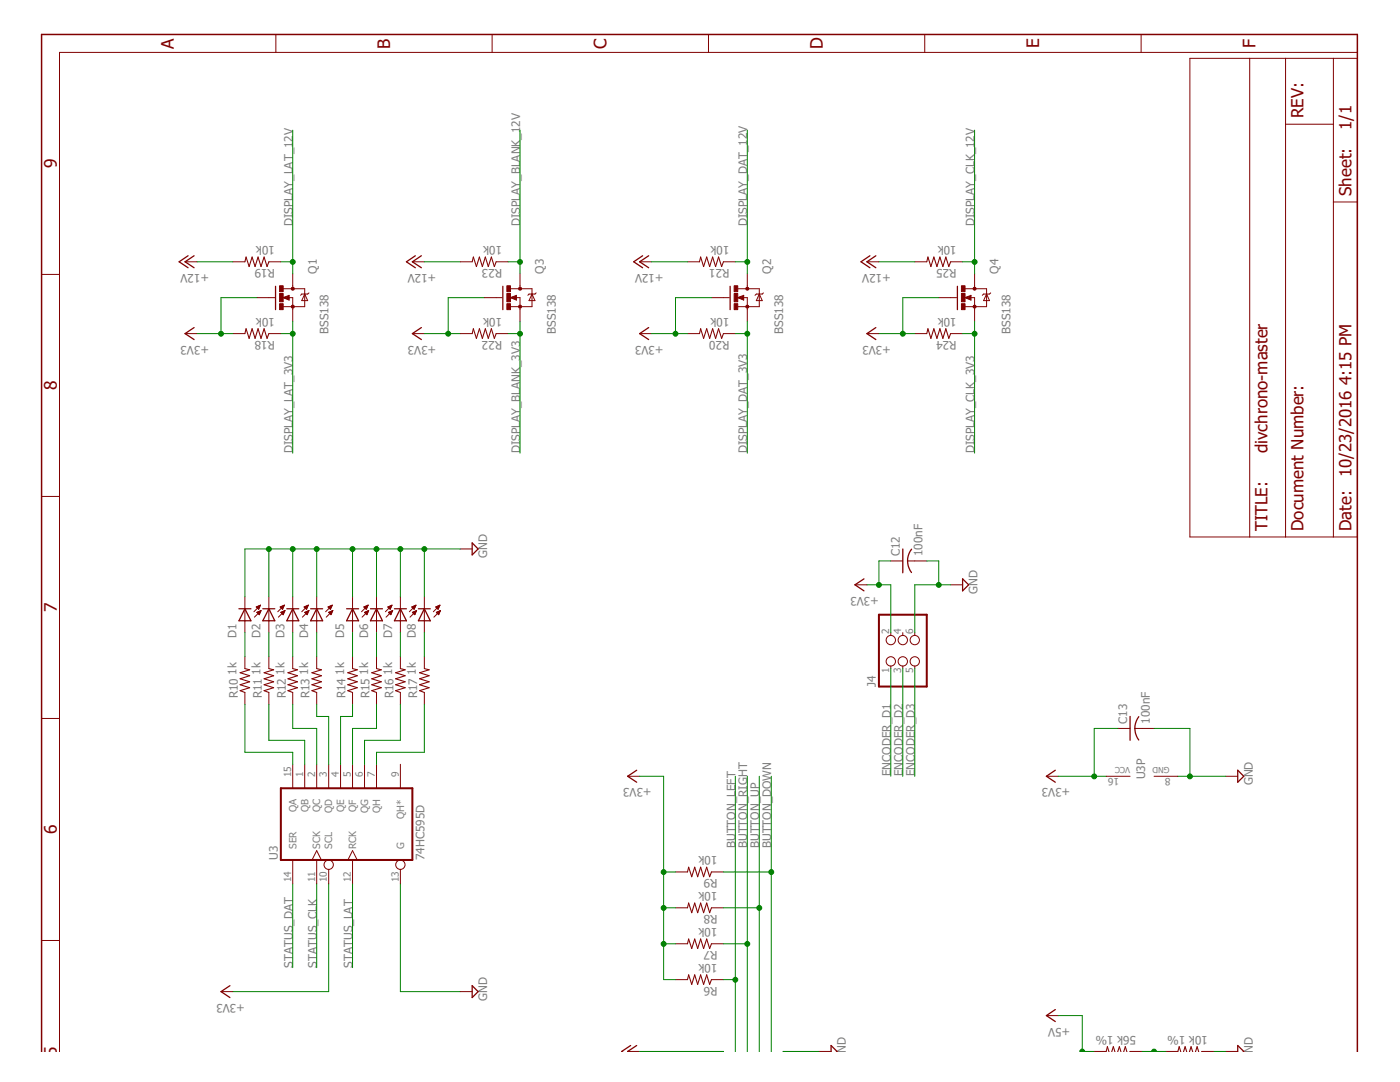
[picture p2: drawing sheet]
<svg xmlns="http://www.w3.org/2000/svg" width="279mm" height="216mm" viewBox="0 0 279 216" stroke-linecap="round" stroke-linejoin="round" font-family="sans-serif">
<path d="M57.6 59.2l-.9 .2 .9 .2v-.2h-.2M103 59.2l-.9 .2 .9 .2v-.2h-.3M148.3 59.2l-.8 .2 .8 .2v-.2h-.2M193.7 59.2l-.9 .2 .9 .2v-.2h-.3M8.3 210v-203.1h262.6v203.1" fill="none" stroke="#800000" stroke-width=".3"/>
<g fill="none" stroke="#800000" stroke-width=".2">
<path d="M55.1 6.9v3.6M98.2 6.9v3.6M141.4 6.9v3.6M184.6 6.9v3.6M227.7 6.9v3.6M237.5 11.6h33.4v95.5h-33.4zM249.4 11.6v95.5M256.6 11.6v95.5M266.1 11.6v95.5M270.9 10.5h-259v199.5M256.6 24.8h9.5M8.3 54.8h3.6"/>
<path d="M36.9 52.2h2.4M46.5 52.2h2.4M51.3 59.4h3.5M53.7 52.2h2.3M56.5 59.4l1.2-.5v1zM56.5 57.6h4.3v3.6h-4.3M57.6 59.4h.8v4.8M58.4 54.6v3M60.8 58.7l.6 1.3h-1.2zM61.7 58.4l-.3 .3h-1.2l-.2 .2M82.3 52.2h2.4M91.8 52.2h2.4"/>
<path d="M96.6 59.4h3.6M99 52.2h2.4M101.9 59.4l1.2-.5v1zM101.9 57.6h4.3v3.6h-4.3M103 59.4h.8v4.8M103.8 54.6v3M106.2 58.7l.6 1.3h-1.2zM107 58.4l-.2 .3h-1.2l-.3 .2M127.7 52.2h2.3M137.2 52.2h2.4M142 59.4h3.6M144.4 52.2h2.3"/>
<path d="M147.2 59.4l1.2-.5v1zM147.3 57.6h4.2v3.6h-4.3M148.3 59.4h.8v4.8M149.1 54.6v3M151.5 58.7l.6 1.3h-1.2zM152.4 58.4l-.3 .3h-1.2l-.2 .2M173 52.2h2.4M182.6 52.2h2.4M187.3 59.4h3.6M189.7 52.2h2.4M192.6 59.4l1.2-.5v1zM192.6 57.6h4.3v3.6h-4.3"/>
<path d="M193.7 59.4h.8v4.8M194.5 54.6v3M196.9 58.7l.6 1.3h-1.2zM197.7 58.4l-.2 .3h-1.2l-.3 .2M266.1 40.3h4.8M36.9 66.6h2.4M46.5 66.6h2.4M53.7 66.6h2.3M82.3 66.6h2.4M91.8 66.6h2.4M99 66.6h2.4M127.7 66.6h2.3"/>
<path d="M137.2 66.6h2.4M144.4 66.6h2.3M173 66.6h2.4M182.6 66.6h2.4M189.7 66.6h2.4M8.3 99.1h3.6M48.9 119.1v7.1M53.7 119.1v7.1M58.4 119.1v7.1M63.2 119.1v7.1M70.4 119.1v7.1M75.1 119.1v7.1"/>
<path d="M79.9 119.1v7.1M84.7 119.1v7.1M91.8 109.5h2.4M170.6 116.7h2.4M177.8 111.9h2.4M181.1 111.9h3.9M189.7 116.7h2.4M48.9 131v2.4M48.9 138.2v2.4M51.2 121.1h.1M51.3 122.2h.1M51.3 121.1v.1"/>
<path d="M51.4 121v.3M51.4 122.1v.2M51.5 121v.5M51.5 122.1v.3M51.6 120.9v.7M51.6 122v.5M51.7 120.9v.5M51.7 122v.6M51.8 120.8v.3M51.8 121.9v.6M51.9 120.8v.1M51.9 121.9v.3"/>
<path d="M52 120.8l-1.3 1.3M52 120.8l-.4 .8-.5-.5M52 120.8l-.9 .3M52 121.9v.1M52.1 121.8l-1.3 1.3M52.1 121.8l-.3 .9-.5-.5M52.1 121.8l-.8 .4M53.7 131v2.4M53.7 138.2v2.4M55.9 121.1l.5 .5M55.9 121.1h.1M56 122.2l.5 .5"/>
<path d="M56 121.1v.1M56 122.2h.1M56.2 121v.4M56.2 122.1v.2M56.3 120.9v.6M56.3 122.1v.3M56.4 120.9v.7M56.4 122v.5M56.5 120.9v.4M56.5 122v.7M56.6 120.8v.3M56.6 121.9v.5"/>
<path d="M56.7 120.8h.1M56.7 121.9v.3M56.7 120.8l-1.3 1.3M56.7 120.8l-.3 .8M56.7 120.8l-.8 .3M56.8 121.8v.1M56.9 121.8l-1.3 1.3M56.9 121.8l-.4 .9M56.9 121.8l-.9 .4M58.4 131v2.4M58.4 138.2v2.4M60.7 121.1l.8-.3-.3 .8z"/>
<path d="M60.7 121.1v.1M60.9 121.1v.2M60.9 122.2h.1M61 121v.4M61 122.1v.2M61.1 120.9v.6M61.1 122.1v.3M61.2 120.9v.7M61.2 122v.6M61.3 120.9v.4M61.3 122v.6M61.4 120.8v.2"/>
<path d="M61.4 121.9v.5M61.5 120.8l-1.3 1.3M61.5 120.8h.1M61.5 121.9v.2M61.6 121.8v.1M61.7 121.8l-1.4 1.3M61.7 121.8l-.4 .9M61.7 121.8l-.9 .4 .5 .5M63.2 131v2.4M63.2 138.2v2.4M65.5 121.1l.8-.3-.3 .8zM65.5 121.1v.1"/>
<path d="M65.6 122.2l.8-.4-.3 .9zM65.6 121v.3M65.6 122.2h.1M65.8 121v.4M65.8 122.1v.3M65.9 120.9v.6M65.9 122.1v.4M66 120.9v.6M66 122v.6M66.1 120.8v.4M66.1 122v.6M66.2 120.8v.2"/>
<path d="M66.2 121.9v.4M66.3 120.8l-1.3 1.3M66.3 121.9v.2M66.4 121.8l-1.3 1.3M70.4 131v2.4M70.4 138.2v2.4M72.7 121.1v.1M72.8 121.1v.2M72.8 122.2h.1M72.9 121v.4M72.9 122.1v.2M73 120.9v.6"/>
<path d="M73 122.1v.3M73.1 120.9v.7M73.1 122v.6M73.2 120.9v.4M73.2 122v.7M73.3 120.8v.3M73.3 121.9v.5M73.4 120.8h.1M73.4 121.9v.2M73.5 120.8l-1.3 1.3M73.5 120.8l-.4 .8-.5-.5M73.5 120.8l-.9 .3"/>
<path d="M73.6 121.8v.1M73.6 121.8l-1.3 1.3M73.6 121.8l-.4 .9M73.6 121.8l-.9 .4 .5 .5M75.1 131v2.4M75.1 138.2v2.4M77.4 121.1l.8-.3-.3 .8zM77.5 121.1v.1M77.5 122.2l.9-.4-.4 .9zM77.6 121v.3M77.6 122.2h.1M77.7 121v.4"/>
<path d="M77.7 122.1v.2M77.8 120.9v.6M77.8 122.1v.4M77.9 120.9v.6M77.9 122v.6M78 120.8v.5M78 122v.6M78.1 120.8v.2M78.1 121.9v.5M78.2 120.8l-1.3 1.3M78.3 121.9v.2M78.4 121.8l-1.4 1.3"/>
<path d="M78.4 121.8h.1M79.9 131v2.4M79.9 138.2v2.4M82.2 121.1l.8-.3-.3 .8zM82.3 121.1v.1M82.3 122.2l.8-.4-.3 .9zM82.4 121v.3M82.4 122.2v.1M82.5 121v.4M82.5 122.1v.3M82.6 120.9v.6M82.6 122.1v.4"/>
<path d="M82.7 120.9v.6M82.7 122v.6M82.8 120.8v.4M82.8 122v.6M82.9 120.8v.2M82.9 121.9v.4M83 120.8l-1.3 1.3M83 121.9v.1M83.1 121.8l-1.3 1.3M84.7 131v2.4M84.7 138.2v2.4M87 121.1l.8-.3-.4 .8z"/>
<path d="M87.1 121.1v.1M87.1 122.2l.8-.4-.4 .9zM87.2 121v.3M87.2 122.2v.1M87.3 121v.4M87.3 122.1v.3M87.4 120.9v.6M87.4 122v.5M87.5 120.9v.5M87.5 122v.6M87.6 120.8v.4M87.6 122v.5"/>
<path d="M87.7 120.8v.1M87.7 121.9v.4M87.8 120.8l-1.3 1.3M87.8 121.9v.1M87.9 121.8l-1.3 1.3M177.8 126.2v.6M177.8 132.9v.5M180.2 126.2v.6M180.2 132.9v.5M182.6 126.2v.6M182.6 132.9v.5M8.3 143.4h3.6"/>
<path d="M58.4 152.5v4.8M60.8 152.5v4.8M63.2 152.5v4.8M65.6 152.5v4.8M68 152.5v4.8M70.4 152.5v4.8M72.7 152.5v4.8M75.1 152.5v4.8M79.9 152.5v4.8M125.3 154.9h2.4M208.8 154.9h2.4M220.8 154.9h4.7"/>
<path d="M223.1 145.4h2.4M226.5 145.4h3.8M230.3 154.9h4.8M244.6 154.9h2.4M58.4 171.6v4.8M62.3 171.6l.9-1.9 .9 1.9M63.2 171.6v4.8M65.6 173.5v2.9M69.4 171.6l1-1.9 .9 1.9M70.4 171.6v4.8M79.9 173.5v2.9M134.8 174h2.4"/>
<path d="M142 174h2.4M8.3 187.7h3.6M44.1 197.9h2.4M91.8 197.9h2.4M134.8 195.5h2.4M134.8 188.3h2.4M134.8 181.1h2.4M142 195.5h2.4M142 188.3h2.4M142 181.1h2.4M125.3 209.8h2.4M163.5 209.8h2.4"/>
<path d="M208.8 202.6h2.4M218.4 209.8h2.4M225.5 209.8h2.4M232.7 209.8h2.4M239.9 209.8h2.4M244.6 209.8h2.4"/>
<circle cx="177.8" cy="127.7" r=".93"/>
<circle cx="177.8" cy="132" r=".93"/>
<circle cx="180.2" cy="132" r=".93"/>
<circle cx="180.2" cy="127.7" r=".93"/>
<circle cx="182.6" cy="132" r=".93"/>
<circle cx="182.6" cy="127.7" r=".93"/>
<circle cx="65.6" cy="172.6" r=".93"/>
<circle cx="79.9" cy="172.6" r=".93"/>
</g>
<g fill="none" stroke="#800000" stroke-width=".21">
<path d="M48.9 52.2l.2-.9 .6 1.9 .6-1.9 .6 1.9 .6-1.9 .6 1.9 .6-1.9 .6 1.9 .4-1M94.2 52.2l.3-.9 .6 1.9 .6-1.9 .6 1.9 .6-1.9 .6 1.9 .6-1.9 .6 1.9 .3-1M139.6 52.2l.2-.9 .6 1.9 .6-1.9 .6 1.9 .6-1.9 .6 1.9 .6-1.9 .6 1.9 .4-1M185 52.2l.2-.9 .6 1.9 .6-1.9 .6 1.9 .6-1.9 .6 1.9 .6-1.9 .6 1.9 .3-1M48.9 66.6l.2-1 .6 1.9 .6-1.9 .6 1.9 .6-1.9 .6 1.9 .6-1.9 .6 1.9 .4-.9M94.2 66.6l.3-1 .6 1.9 .6-1.9 .6 1.9 .6-1.9 .6 1.9 .6-1.9 .6 1.9 .3-.9M139.6 66.6l.2-1 .6 1.9 .6-1.9 .6 1.9 .6-1.9 .6 1.9 .6-1.9 .6 1.9 .4-.9M185 66.6l.2-1 .6 1.9 .6-1.9 .6 1.9 .6-1.9 .6 1.9 .6-1.9 .6 1.9 .3-.9M48.9 133.4l.9 .2-1.9 .6 1.9 .6-1.9 .6 1.9 .6-1.9 .6 1.9 .6-1.9 .6 1 .4M53.7 133.4l.9 .2-1.9 .6 1.9 .6-1.9 .6 1.9 .6-1.9 .6 1.9 .6-1.9 .6 1 .4M58.4 133.4l1 .2-1.9 .6 1.9 .6-1.9 .6 1.9 .6-1.9 .6 1.9 .6-1.9 .6 .9 .4M63.2 133.4l1 .2-1.9 .6 1.9 .6-1.9 .6 1.9 .6-1.9 .6 1.9 .6-1.9 .6 .9 .4"/>
<path d="M70.4 133.4l.9 .2-1.9 .6 1.9 .6-1.9 .6 1.9 .6-1.9 .6 1.9 .6-1.9 .6 1 .4M75.1 133.4l1 .2-1.9 .6 1.9 .6-1.9 .6 1.9 .6-1.9 .6 1.9 .6-1.9 .6 .9 .4M79.9 133.4l1 .2-1.9 .6 1.9 .6-1.9 .6 1.9 .6-1.9 .6 1.9 .6-1.9 .6 .9 .4M84.7 133.4l.9 .2-1.9 .6 1.9 .6-1.9 .6 1.9 .6-1.9 .6 1.9 .6-1.9 .6 1 .4M137.2 174l.2-1 .6 1.9 .6-1.9 .6 1.9 .6-1.9 .6 1.9 .6-1.9 .6 1.9 .4-.9M137.2 195.5l.2-1 .6 1.9 .6-1.9 .6 1.9 .6-1.9 .6 1.9 .6-1.9 .6 1.9 .4-.9M137.2 188.3l.2-.9 .6 1.9 .6-1.9 .6 1.9 .6-1.9 .6 1.9 .6-1.9 .6 1.9 .4-1M137.2 181.1l.2-.9 .6 1.9 .6-1.9 .6 1.9 .6-1.9 .6 1.9 .6-1.9 .6 1.9 .4-1M220.8 209.8l.2-.9 .3 1.1M221.8 210l.4-1.1 .3 1.1M223 210l.4-1.1 .3 1.1M224.2 210l.4-1.1 .3 1.1"/>
<path d="M225.5 209.8v.2M235.1 209.8l.2-.9 .4 1.1M236.2 210l.3-1.1 .4 1.1M237.4 210l.3-1.1 .4 1.1M238.6 210l.3-1.1 .4 1.1M239.9 209.8l-.1 .2"/>
</g>
<g fill="none" stroke="#800000" stroke-width=".25">
<path d="M37.5 51l-1.7 1.2 1.7 1.2M38.7 51l-1.8 1.2 1.8 1.2M55 57.1v4.7M82.9 51l-1.8 1.2 1.8 1.2M84.1 51l-1.8 1.2 1.8 1.2M100.4 57.1v4.7M128.2 51l-1.7 1.2 1.7 1.2M129.5 51l-1.8 1.2 1.8 1.2M145.7 57.1v4.7M173.6 51l-1.8 1.2 1.8 1.2M174.8 51l-1.8 1.2 1.8 1.2M191.1 57.1v4.7"/>
<path d="M38.7 65.4l-1.8 1.2 1.8 1.2M84.1 65.4l-1.8 1.2 1.8 1.2M129.5 65.4l-1.8 1.2 1.8 1.2M174.8 65.4l-1.8 1.2 1.8 1.2M94.2 108.3l1.2 1.2-1.2 1.2zM172.4 115.5l-1.8 1.2 1.8 1.2M180.2 109.5v4.8M181.9 109.6a3.8 3.8 0 0 0 0 4.6M192.1 115.5l1.2 1.2-1.2 1.2zM47.7 121.5h2.4M48.9 121.5l1.2 2.4h-2.4zM52.5 121.5h2.3"/>
<path d="M53.7 121.5l1.1 2.4h-2.3zM57.2 121.5h2.4M58.4 121.5l1.2 2.4h-2.4zM62 121.5h2.4M63.2 121.5l1.2 2.4h-2.4zM69.2 121.5h2.4M70.4 121.5l1.2 2.4h-2.4zM73.9 121.5h2.4M75.1 121.5l1.2 2.4h-2.4zM78.7 121.5h2.4M79.9 121.5l1.2 2.4h-2.4zM83.5 121.5h2.4"/>
<path d="M84.7 121.5l1.2 2.4h-2.4zM127.1 153.7l-1.8 1.2 1.8 1.2M210.6 153.7l-1.8 1.2 1.8 1.2M225.5 143v4.7M227.3 143a3.9 3.9 0 0 0 0 4.7M247 153.7l1.2 1.2-1.2 1.2zM45.9 196.7l-1.8 1.2 1.8 1.2M94.2 196.7l1.2 1.2-1.2 1.2zM125.9 208.6l-1.8 1.2 .2 .2M127.1 208.6l-1.8 1.2 .2 .2M165.9 210v-1.4l1.1 1.2-.1 .2M210.6 201.4l-1.8 1.2 1.8 1.2"/>
<path d="M247 210v-1.4l1.2 1.2-.1 .2"/>
</g>
<path d="M175.4 122.7h9.6v14.3h-9.6zM56 157.3h26.3v14.3h-26.3z" fill="none" stroke="#800000" stroke-width=".4"/>
<g fill="#800000" stroke="#800000" stroke-width=".2">
<path d="M148.9 61h.5l.1 .2-.1 .2h-.5l-.1-.2z" fill-rule="evenodd"/>
<path d="M148.9 57.4h.5l.1 .2-.1 .2h-.5l-.1-.2z" fill-rule="evenodd"/>
<path d="M194.3 61h.4l.1 .2-.1 .2h-.4l-.1-.2z" fill-rule="evenodd"/>
<path d="M194.3 57.4h.4l.1 .2-.1 .2h-.4l-.1-.2z" fill-rule="evenodd"/>
<circle cx="58.4" cy="61.2" r=".31"/>
<circle cx="58.4" cy="57.6" r=".31"/>
<circle cx="103.8" cy="61.2" r=".31"/>
<circle cx="103.8" cy="57.6" r=".31"/>
</g>
<g fill="#800000" stroke="#800000" stroke-width=".2">
<path d="M55.8 60.6h.7v1.2h-.7z"/>
<path d="M55.8 57h.7v1.2h-.7z"/>
<path d="M55.8 58.6h.7v1.6h-.7z"/>
<path d="M146.5 60.6h.7v1.2h-.7z"/>
<path d="M146.5 57h.7v1.2h-.7z"/>
<path d="M146.5 58.6h.7v1.6h-.7z"/>
<path d="M101.2 60.6h.7v1.2h-.7z"/>
<path d="M101.2 57h.7v1.2h-.7z"/>
<path d="M101.2 58.6h.7v1.6h-.7z"/>
<path d="M191.9 60.6h.7v1.2h-.7z"/>
<path d="M191.9 57h.7v1.2h-.7z"/>
<path d="M191.9 58.6h.7v1.6h-.7z"/>
</g>
<g fill="none" stroke="#008000" stroke-width=".2">
<path d="M58.4 26v28.6M103.8 26v28.6M149.1 26v28.6M194.5 26v28.6M39.3 52.2h7.2M51.3 59.4h-7.2v7.2M56 52.2h2.4M84.7 52.2h7.1M96.6 59.4h-7.1v7.2M101.4 52.2h2.4M130 52.2h7.2M142 59.4h-7.2v7.2"/>
<path d="M146.7 52.2h2.4M175.4 52.2h7.2M187.3 59.4h-7.1v7.2M192.1 52.2h2.4M39.3 66.6h7.2M56 66.6h2.4M58.4 64.2v26.2M84.7 66.6h7.1M101.4 66.6h2.4M103.8 64.2v26.2M130 66.6h7.2M146.7 66.6h2.4"/>
<path d="M149.1 64.2v26.2M175.4 66.6h7.2M192.1 66.6h2.4M194.5 64.2v26.2M53.7 109.5v9.6M58.4 109.5v9.6M63.2 109.5v9.6M70.4 109.5v9.6M75.1 109.5v9.6M79.9 109.5v9.6M84.7 109.5v9.6M91.8 109.5h-42.9v9.6"/>
<path d="M173 116.7h4.8v9.5M177.8 111.9h-2.4v4.8M185 111.9h2.3v4.8M189.7 116.7h-7.1v9.5M48.9 126.2v4.8M53.7 126.2v4.8M58.4 126.2v4.8M63.2 126.2v4.8M70.4 126.2v4.8M75.1 126.2v4.8M79.9 126.2v4.8M84.7 126.2v4.8"/>
<path d="M177.8 133.4v21.5M180.2 133.4v21.5M182.6 133.4v21.5M48.9 140.6v9.5h9.5v2.4M53.7 140.6v7.1h7.1v4.8M58.4 140.6v4.8h4.8v7.1M63.2 140.6v2.4h2.4v9.5M70.4 140.6v2.4h-2.4v9.5M75.1 140.6v4.8h-4.7v7.1M79.9 140.6v7.1h-7.2v4.8M84.7 140.6v9.5h-9.6v2.4M127.7 154.9h4.7v40.6h2.4"/>
<path d="M146.7 154.9v55.1M149.1 154.9v55.1M151.5 154.9v55.1M153.9 154.9v55.1M211.2 154.9h9.6M223.1 145.4h-4.7v9.5M230.3 145.4h7.2v9.5M235.1 154.9h9.5M58.4 176.4v16.7M63.2 176.4v16.7M65.6 176.4v21.5h-19.1M70.4 176.4v16.7"/>
<path d="M79.9 176.4v21.5h11.9M132.4 174h2.4M144.4 174h9.5M132.4 188.3h2.4M132.4 181.1h2.4M144.4 195.5h2.3M144.4 188.3h4.7M144.4 181.1h7.1M127.7 209.8h16.7v.2M163.5 209.8h-7.2v.2M211.2 202.6h4.8v7.4M216 209.8h2.4"/>
<path d="M227.9 209.8h4.8M230.3 209.8v.2M242.3 209.8h2.3"/>
</g>
<g fill="#008000" stroke="#008000" stroke-width=".2">
<path d="M230.1 209.4a.45 .45 0 0 1 .5 0 .45 .45 0 0 1 .1 .6h-.8v-.4z" fill-rule="evenodd"/>
<path d="M215.7 209.4a.45 .45 0 0 1 .6 0 .45 .45 0 0 1 .1 .6h-.8v-.4z" fill-rule="evenodd"/>
<circle cx="187.3" cy="116.7" r=".49"/>
<circle cx="237.5" cy="154.9" r=".49"/>
<circle cx="53.7" cy="109.6" r=".49"/>
<circle cx="58.4" cy="109.6" r=".49"/>
<circle cx="63.2" cy="109.6" r=".49"/>
<circle cx="70.4" cy="109.6" r=".49"/>
<circle cx="75.1" cy="109.6" r=".49"/>
<circle cx="79.9" cy="109.6" r=".49"/>
<circle cx="84.7" cy="109.6" r=".49"/>
<circle cx="175.4" cy="116.7" r=".49"/>
<circle cx="132.4" cy="188.3" r=".49"/>
<circle cx="132.4" cy="181.2" r=".49"/>
<circle cx="132.4" cy="174" r=".49"/>
<circle cx="218.4" cy="154.9" r=".49"/>
<circle cx="44.1" cy="66.6" r=".49"/>
<circle cx="134.8" cy="66.6" r=".49"/>
<circle cx="89.5" cy="66.6" r=".49"/>
<circle cx="180.2" cy="66.6" r=".49"/>
<circle cx="149.1" cy="66.6" r=".49"/>
<circle cx="194.5" cy="66.6" r=".49"/>
<circle cx="103.8" cy="66.6" r=".49"/>
<circle cx="146.7" cy="195.5" r=".49"/>
<circle cx="149.1" cy="188.3" r=".49"/>
<circle cx="151.5" cy="181.2" r=".49"/>
<circle cx="153.9" cy="174" r=".49"/>
<circle cx="58.4" cy="66.6" r=".49"/>
<circle cx="103.8" cy="52.3" r=".49"/>
<circle cx="58.4" cy="52.3" r=".49"/>
<circle cx="149.1" cy="52.3" r=".49"/>
<circle cx="194.5" cy="52.3" r=".49"/>
</g>
<g font-size="3.4" fill="#800000">
<text x="34.7" y="9.7" transform="rotate(-90 34.7 9.7)">A</text>
<text x="77.9" y="9.7" transform="rotate(-90 77.9 9.7)">B</text>
<text x="121" y="9.7" transform="rotate(-90 121 9.7)">C</text>
<text x="164.2" y="9.8" transform="rotate(-90 164.2 9.8)">D</text>
<text x="207.4" y="9.6" transform="rotate(-90 207.4 9.6)">E</text>
<text x="250.5" y="9.6" transform="rotate(-90 250.5 9.6)">F</text>
<text x="260.1" y="23.6" transform="rotate(-90 260.1 23.6)">REV:</text>
<text x="269.7" y="26" transform="rotate(-90 269.7 26)">1/1</text>
<text x="11.3" y="33.5" transform="rotate(-90 11.3 33.5)">9</text>
<text x="269.7" y="39.1" transform="rotate(-90 269.7 39.1)">Sheet:</text>
<text x="11.3" y="77.8" transform="rotate(-90 11.3 77.8)">8</text>
<text x="269.7" y="76.8" transform="rotate(-90 269.7 76.8)">4:15 PM</text>
<text x="253" y="90.4" transform="rotate(-90 253 90.4)">divchrono-master</text>
<text x="269.7" y="95.2" transform="rotate(-90 269.7 95.2)">10/23/2016</text>
<text x="253" y="106" transform="rotate(-90 253 106)">TITLE:</text>
<text x="260.1" y="106" transform="rotate(-90 260.1 106)">Document Number:</text>
<text x="269.7" y="106" transform="rotate(-90 269.7 106)">Date:</text>
<text x="11.3" y="122.1" transform="rotate(-90 11.3 122.1)">7</text>
<text x="11.3" y="166.4" transform="rotate(-90 11.3 166.4)">6</text>
<text x="11.3" y="210.7" transform="rotate(-90 11.3 210.7)">5</text>
</g>
<g font-size="2.3" fill="#808080">
<text x="58.4" y="45.1" transform="rotate(-90 58.4 45.1)">DISPLAY_LAT_12V</text>
<text x="103.8" y="45.1" transform="rotate(-90 103.8 45.1)">DISPLAY_BLANK_12V</text>
<text x="149.1" y="45.1" transform="rotate(-90 149.1 45.1)">DISPLAY_DAT_12V</text>
<text x="194.5" y="45.1" transform="rotate(-90 194.5 45.1)">DISPLAY_CLK_12V</text>
<text x="54.8" y="49.1" transform="rotate(-180 54.8 49.1)">10k</text>
<text x="54.8" y="53.6" transform="rotate(-180 54.8 53.6)">R19</text>
<text x="100.2" y="49.1" transform="rotate(-180 100.2 49.1)">10k</text>
<text x="100.2" y="53.6" transform="rotate(-180 100.2 53.6)">R23</text>
<text x="145.6" y="49.1" transform="rotate(-180 145.6 49.1)">10k</text>
<text x="145.6" y="53.6" transform="rotate(-180 145.6 53.6)">R21</text>
<text x="190.9" y="49.1" transform="rotate(-180 190.9 49.1)">10k</text>
<text x="190.9" y="53.6" transform="rotate(-180 190.9 53.6)">R25</text>
<text x="41.7" y="54.6" transform="rotate(-180 41.7 54.6)">+12V</text>
<text x="63.2" y="54.6" transform="rotate(-90 63.2 54.6)">Q1</text>
<text x="87.1" y="54.6" transform="rotate(-180 87.1 54.6)">+12V</text>
<text x="108.6" y="54.6" transform="rotate(-90 108.6 54.6)">Q3</text>
<text x="132.4" y="54.6" transform="rotate(-180 132.4 54.6)">+12V</text>
<text x="153.9" y="54.6" transform="rotate(-90 153.9 54.6)">Q2</text>
<text x="177.8" y="54.6" transform="rotate(-180 177.8 54.6)">+12V</text>
<text x="199.3" y="54.6" transform="rotate(-90 199.3 54.6)">Q4</text>
<text x="54.8" y="63.5" transform="rotate(-180 54.8 63.5)">10k</text>
<text x="100.2" y="63.5" transform="rotate(-180 100.2 63.5)">10k</text>
<text x="145.6" y="63.5" transform="rotate(-180 145.6 63.5)">10k</text>
<text x="190.9" y="63.5" transform="rotate(-180 190.9 63.5)">10k</text>
<text x="41.7" y="68.9" transform="rotate(-180 41.7 68.9)">+3V3</text>
<text x="54.8" y="68" transform="rotate(-180 54.8 68)">R18</text>
<text x="65.6" y="66.6" transform="rotate(-90 65.6 66.6)">BSS138</text>
<text x="87.1" y="68.9" transform="rotate(-180 87.1 68.9)">+3V3</text>
<text x="100.2" y="68" transform="rotate(-180 100.2 68)">R22</text>
<text x="110.9" y="66.6" transform="rotate(-90 110.9 66.6)">BSS138</text>
<text x="132.4" y="68.9" transform="rotate(-180 132.4 68.9)">+3V3</text>
<text x="145.6" y="68" transform="rotate(-180 145.6 68)">R20</text>
<text x="156.3" y="66.6" transform="rotate(-90 156.3 66.6)">BSS138</text>
<text x="177.8" y="68.9" transform="rotate(-180 177.8 68.9)">+3V3</text>
<text x="190.9" y="68" transform="rotate(-180 190.9 68)">R24</text>
<text x="201.7" y="66.6" transform="rotate(-90 201.7 66.6)">BSS138</text>
<text x="58.4" y="90.4" transform="rotate(-90 58.4 90.4)">DISPLAY_LAT_3V3</text>
<text x="103.8" y="90.4" transform="rotate(-90 103.8 90.4)">DISPLAY_BLANK_3V3</text>
<text x="149.1" y="90.4" transform="rotate(-90 149.1 90.4)">DISPLAY_DAT_3V3</text>
<text x="194.5" y="90.4" transform="rotate(-90 194.5 90.4)">DISPLAY_CLK_3V3</text>
<text x="97.2" y="111.3" transform="rotate(-90 97.2 111.3)">GND</text>
<text x="179.6" y="111" transform="rotate(-90 179.6 111)">C12</text>
<text x="184.1" y="111" transform="rotate(-90 184.1 111)">100nF</text>
<text x="175.4" y="119.1" transform="rotate(-180 175.4 119.1)">+3V3</text>
<text x="195.1" y="118.5" transform="rotate(-90 195.1 118.5)">GND</text>
<text x="47.2" y="127.2" transform="rotate(-90 47.2 127.2)">D1</text>
<text x="52" y="127.2" transform="rotate(-90 52 127.2)">D2</text>
<text x="56.8" y="127.2" transform="rotate(-90 56.8 127.2)">D3</text>
<text x="61.5" y="127.2" transform="rotate(-90 61.5 127.2)">D4</text>
<text x="68.7" y="127.2" transform="rotate(-90 68.7 127.2)">D5</text>
<text x="73.5" y="127.2" transform="rotate(-90 73.5 127.2)">D6</text>
<text x="78.2" y="127.2" transform="rotate(-90 78.2 127.2)">D7</text>
<text x="83" y="127.2" transform="rotate(-90 83 127.2)">D8</text>
<text x="47.2" y="134.6" transform="rotate(-90 47.2 134.6)">1k</text>
<text x="52" y="134.6" transform="rotate(-90 52 134.6)">1k</text>
<text x="56.8" y="134.6" transform="rotate(-90 56.8 134.6)">1k</text>
<text x="61.5" y="134.6" transform="rotate(-90 61.5 134.6)">1k</text>
<text x="68.7" y="134.6" transform="rotate(-90 68.7 134.6)">1k</text>
<text x="73.5" y="134.6" transform="rotate(-90 73.5 134.6)">1k</text>
<text x="78.2" y="134.6" transform="rotate(-90 78.2 134.6)">1k</text>
<text x="83" y="134.6" transform="rotate(-90 83 134.6)">1k</text>
<text x="174.8" y="137" transform="rotate(-90 174.8 137)">J4</text>
<text x="47.5" y="139.4" transform="rotate(-90 47.5 139.4)">R10</text>
<text x="52.2" y="139.4" transform="rotate(-90 52.2 139.4)">R11</text>
<text x="57" y="139.4" transform="rotate(-90 57 139.4)">R12</text>
<text x="61.8" y="139.4" transform="rotate(-90 61.8 139.4)">R13</text>
<text x="69" y="139.4" transform="rotate(-90 69 139.4)">R14</text>
<text x="73.7" y="139.4" transform="rotate(-90 73.7 139.4)">R15</text>
<text x="78.5" y="139.4" transform="rotate(-90 78.5 139.4)">R16</text>
<text x="83.3" y="139.4" transform="rotate(-90 83.3 139.4)">R17</text>
<text x="224.9" y="144.4" transform="rotate(-90 224.9 144.4)">C13</text>
<text x="229.5" y="144.4" transform="rotate(-90 229.5 144.4)">100nF</text>
<text x="177.8" y="154.9" transform="rotate(-90 177.8 154.9)">ENCODER_D1</text>
<text x="180.2" y="154.9" transform="rotate(-90 180.2 154.9)">ENCODER_D2</text>
<text x="182.6" y="154.9" transform="rotate(-90 182.6 154.9)">ENCODER_D3</text>
<text x="228.5" y="155.5" transform="rotate(-90 228.5 155.5)">U3P</text>
<text x="130" y="157.3" transform="rotate(-180 130 157.3)">+3V3</text>
<text x="213.6" y="157.3" transform="rotate(-180 213.6 157.3)">+3V3</text>
<text x="250" y="156.7" transform="rotate(-90 250 156.7)">GND</text>
<text x="55.4" y="171.6" transform="rotate(-90 55.4 171.6)">U3</text>
<text x="84.7" y="171.6" transform="rotate(-90 84.7 171.6)">74HC595D</text>
<text x="143.2" y="170.9" transform="rotate(-180 143.2 170.9)">10k</text>
<text x="146.8" y="169.2" transform="rotate(-90 146.8 169.2)">BUTTON_LEFT</text>
<text x="149.1" y="169.2" transform="rotate(-90 149.1 169.2)">BUTTON_RIGHT</text>
<text x="151.5" y="169.2" transform="rotate(-90 151.5 169.2)">BUTTON_UP</text>
<text x="153.9" y="169.2" transform="rotate(-90 153.9 169.2)">BUTTON_DOWN</text>
<text x="143.2" y="178.1" transform="rotate(-180 143.2 178.1)">10k</text>
<text x="143.2" y="175.4" transform="rotate(-180 143.2 175.4)">R9</text>
<text x="143.2" y="185.2" transform="rotate(-180 143.2 185.2)">10k</text>
<text x="143.2" y="182.6" transform="rotate(-180 143.2 182.6)">R8</text>
<text x="143.2" y="189.7" transform="rotate(-180 143.2 189.7)">R7</text>
<text x="58.4" y="193.1" transform="rotate(-90 58.4 193.1)">STATUS_DAT</text>
<text x="63.2" y="193.1" transform="rotate(-90 63.2 193.1)">STATUS_CLK</text>
<text x="70.4" y="193.1" transform="rotate(-90 70.4 193.1)">STATUS_LAT</text>
<text x="143.2" y="192.4" transform="rotate(-180 143.2 192.4)">10k</text>
<text x="143.2" y="196.9" transform="rotate(-180 143.2 196.9)">R6</text>
<text x="48.9" y="200.3" transform="rotate(-180 48.9 200.3)">+3V3</text>
<text x="97.2" y="199.7" transform="rotate(-90 97.2 199.7)">GND</text>
<text x="213.6" y="205" transform="rotate(-180 213.6 205)">+5V</text>
<text x="226.7" y="206.7" transform="rotate(-180 226.7 206.7)">56k 1%</text>
<text x="241.1" y="206.7" transform="rotate(-180 241.1 206.7)">10k 1%</text>
<text x="168.8" y="211.6" transform="rotate(-90 168.8 211.6)">GND</text>
<text x="250" y="211.6" transform="rotate(-90 250 211.6)">GND</text>
</g>
<g font-size="2" fill="#808080">
<text x="177.5" y="126.4" transform="rotate(-90 177.5 126.4)">2</text>
<text x="179.8" y="126.4" transform="rotate(-90 179.8 126.4)">4</text>
<text x="182.2" y="126.4" transform="rotate(-90 182.2 126.4)">6</text>
<text x="177.5" y="134.3" transform="rotate(-90 177.5 134.3)">1</text>
<text x="179.8" y="134.3" transform="rotate(-90 179.8 134.3)">3</text>
<text x="182.2" y="134.3" transform="rotate(-90 182.2 134.3)">5</text>
<text x="58.1" y="155.1" transform="rotate(-90 58.1 155.1)">15</text>
<text x="60.5" y="155.1" transform="rotate(-90 60.5 155.1)">1</text>
<text x="62.9" y="155.1" transform="rotate(-90 62.9 155.1)">2</text>
<text x="65.3" y="155.1" transform="rotate(-90 65.3 155.1)">3</text>
<text x="67.6" y="155.1" transform="rotate(-90 67.6 155.1)">4</text>
<text x="70" y="155.1" transform="rotate(-90 70 155.1)">5</text>
<text x="72.4" y="155.1" transform="rotate(-90 72.4 155.1)">6</text>
<text x="74.8" y="155.1" transform="rotate(-90 74.8 155.1)">7</text>
<text x="79.6" y="155.1" transform="rotate(-90 79.6 155.1)">9</text>
<text x="223.3" y="155.2" transform="rotate(-180 223.3 155.2)">16</text>
<text x="233.6" y="155.2" transform="rotate(-180 233.6 155.2)">8</text>
<text x="71.1" y="162" transform="rotate(-90 71.1 162)">QF</text>
<text x="59.1" y="162.1" transform="rotate(-90 59.1 162.1)">QA</text>
<text x="61.5" y="162.1" transform="rotate(-90 61.5 162.1)">QB</text>
<text x="63.9" y="162.1" transform="rotate(-90 63.9 162.1)">QC</text>
<text x="66.3" y="162.3" transform="rotate(-90 66.3 162.3)">QD</text>
<text x="68.7" y="162" transform="rotate(-90 68.7 162)">QE</text>
<text x="73.5" y="162.2" transform="rotate(-90 73.5 162.2)">QG</text>
<text x="75.9" y="162.3" transform="rotate(-90 75.9 162.3)">QH</text>
<text x="80.6" y="163.4" transform="rotate(-90 80.6 163.4)">QH*</text>
<text x="59.1" y="169.4" transform="rotate(-90 59.1 169.4)">SER</text>
<text x="63.9" y="169.4" transform="rotate(-90 63.9 169.4)">SCK</text>
<text x="66.3" y="169.4" transform="rotate(-90 66.3 169.4)">SCL</text>
<text x="71.1" y="169.4" transform="rotate(-90 71.1 169.4)">RCK</text>
<text x="80.6" y="169.4" transform="rotate(-90 80.6 169.4)">G</text>
<text x="58.1" y="176" transform="rotate(-90 58.1 176)">14</text>
<text x="62.9" y="176" transform="rotate(-90 62.9 176)">11</text>
<text x="65.3" y="176" transform="rotate(-90 65.3 176)">10</text>
<text x="70" y="176" transform="rotate(-90 70 176)">12</text>
<text x="79.6" y="176" transform="rotate(-90 79.6 176)">13</text>
</g>
<g font-size="1.7" fill="#808080">
<text x="225.5" y="153.1" transform="rotate(-180 225.5 153.1)">VCC</text>
<text x="233.4" y="153.1" transform="rotate(-180 233.4 153.1)">GND</text>
</g>
</svg>
